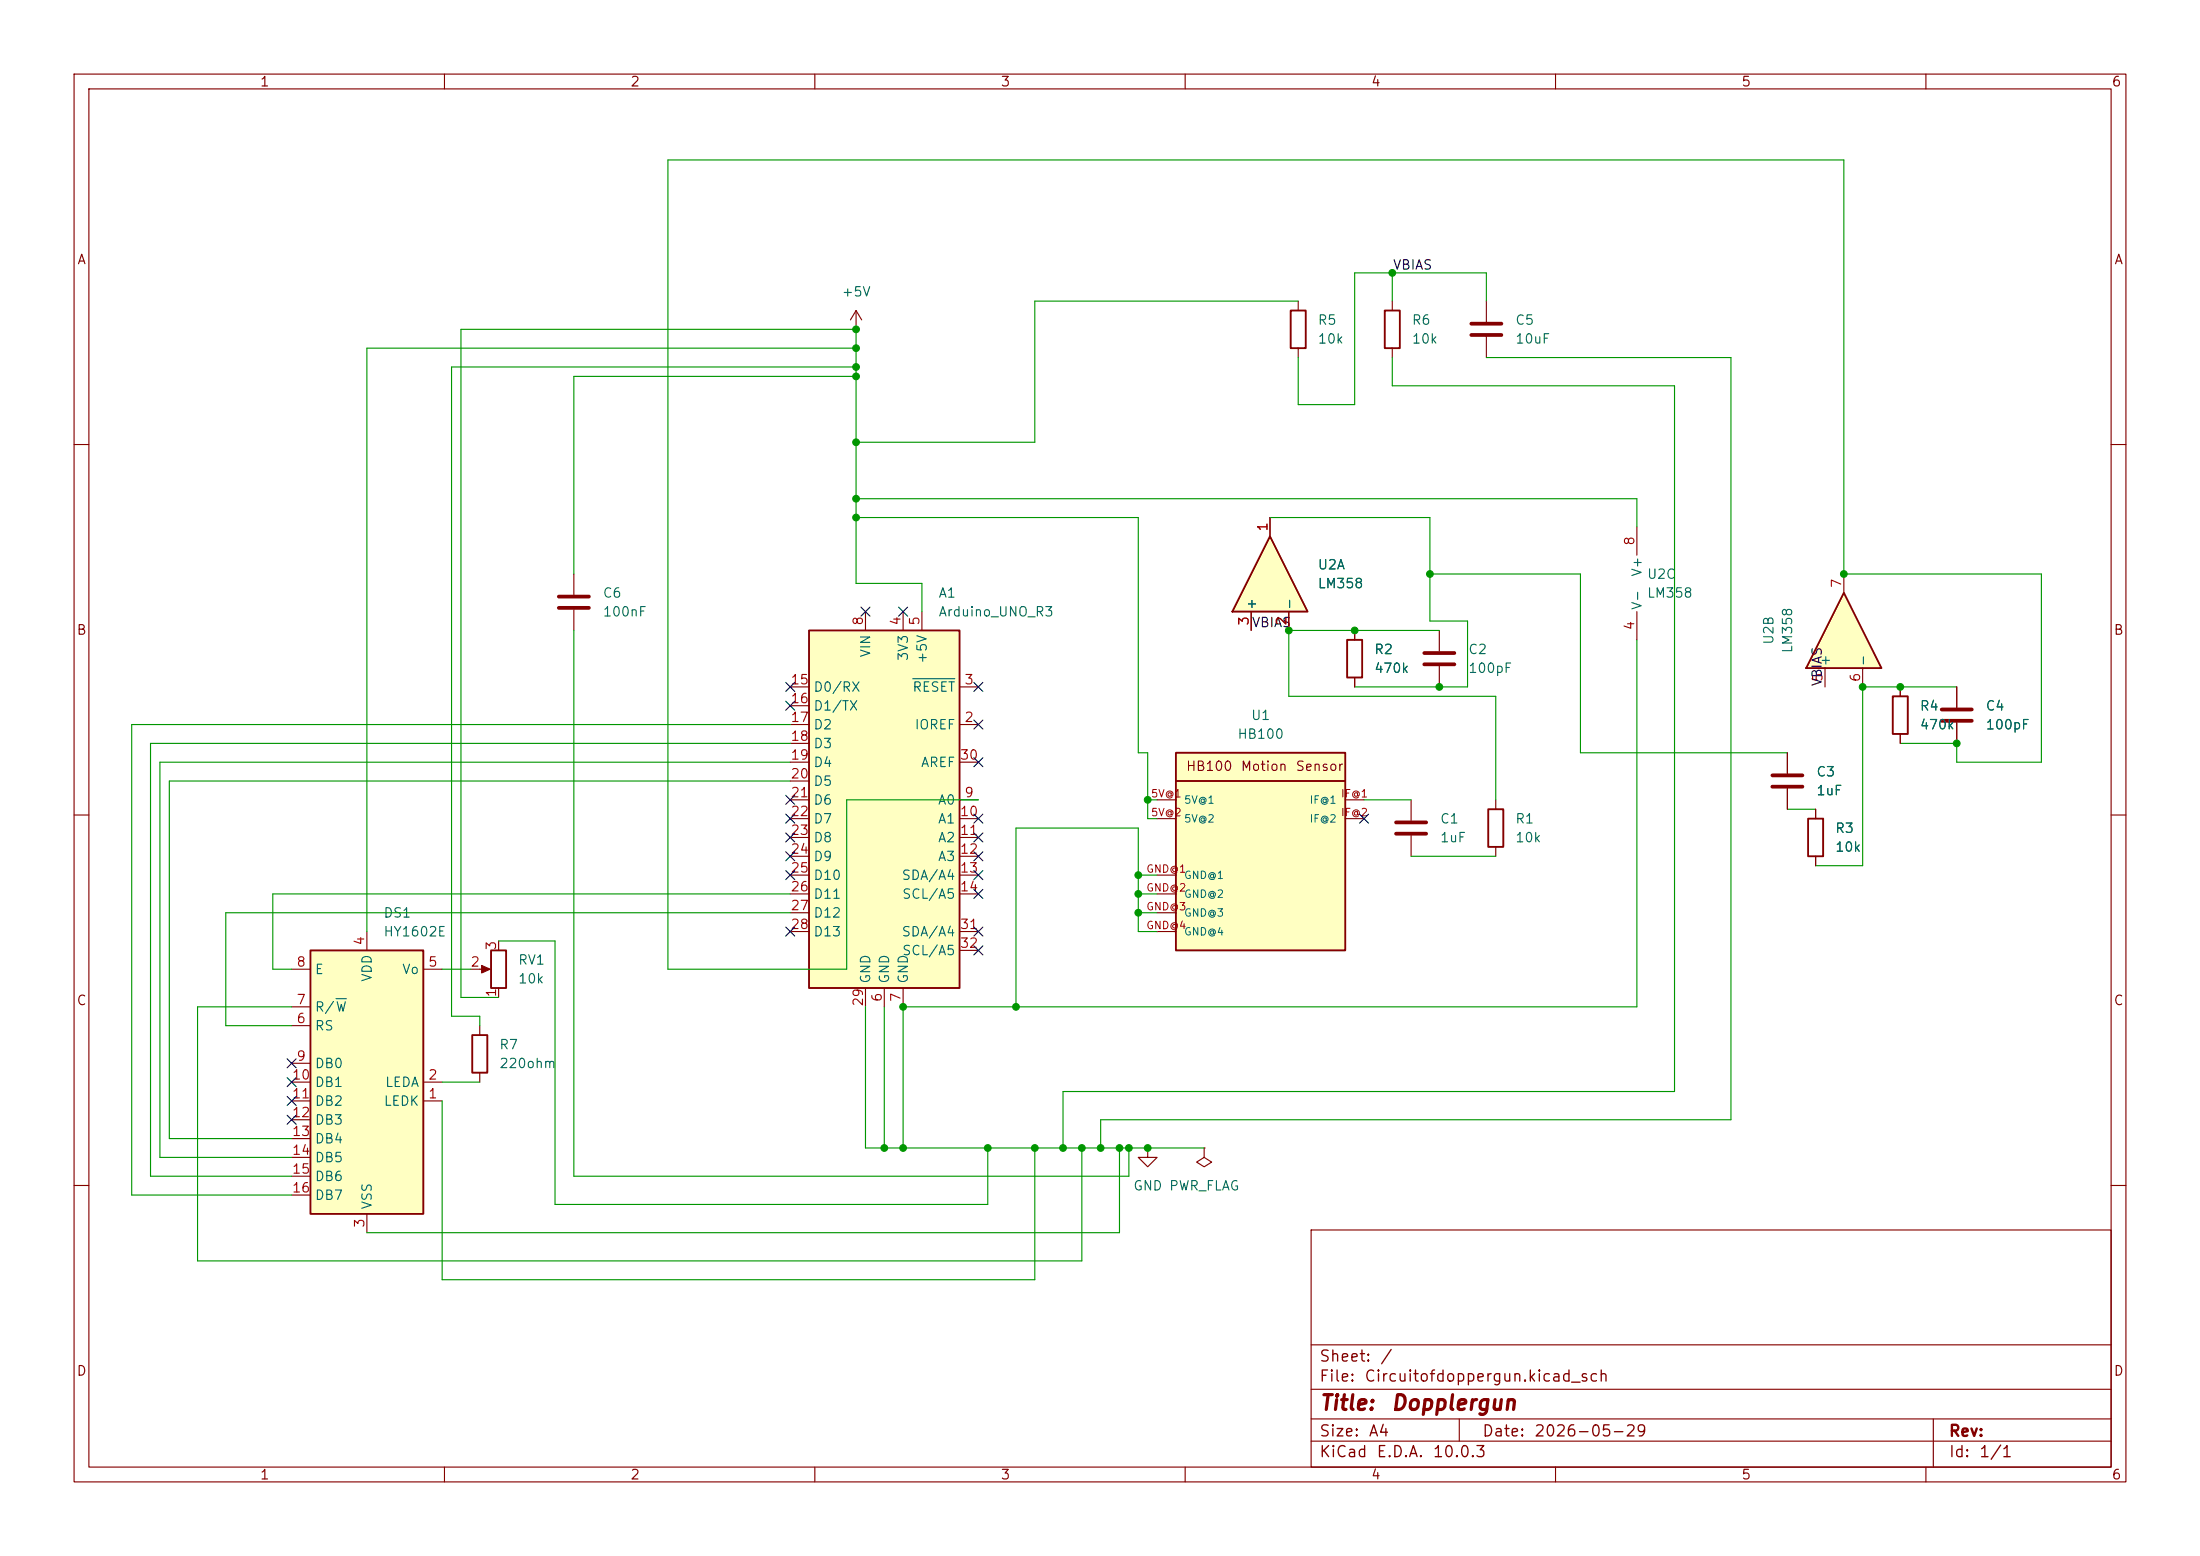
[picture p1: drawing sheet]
<svg xmlns="http://www.w3.org/2000/svg" width="297mm" height="210mm" viewBox="0 0 297 210" stroke-linecap="round" stroke-linejoin="round" font-family="sans-serif">
<g fill="none" stroke="#840000" stroke-width=".15">
<path d="M10 10h277v190h-277zM12 12h273v186h-273zM60 10v2M110 10v2M160 10v2M210 10v2M260 10v2M10 60h2M285 60h2M10 110h2M285 110h2M10 160h2"/>
<path d="M177 166h108v32h-108zM285 160h2M60 198v2M110 198v2M160 198v2M177 194.5h108M177 191.5h108M177 187.5h108M177 181.5h108M197 191.5v3M210 198v2M260 198v2"/>
<path d="M261 191.5v6.5"/>
</g>
<path d="M41.9 128.3h15.2v35.5h-15.2z" fill="#ffffc2"/>
<path d="M41.9 128.3h15.2v35.5h-15.2zM63.8 139.7h2v5.1h-2z" fill="none" stroke="#840000" stroke-width=".25"/>
<g fill="none" stroke="#840000" stroke-width=".15">
<path d="M39.4 130.8h2.5M39.4 138.4h2.5M39.4 135.9h2.5M49.5 125.7v2.6M57.1 130.8h2.6M64.8 138.4v1.3M39.4 148.6h2.5M39.4 146.1h2.5M39.4 143.5h2.5M39.4 151.1h2.5M39.4 153.7h2.5M39.4 156.2h2.5"/>
<path d="M39.4 158.8h2.5M57.1 148.6h2.6M57.1 146.1h2.6M64.8 144.8v1.3M39.4 161.3h2.5M49.5 163.8v2.6"/>
</g>
<path d="M45.3 134.8h1.4" fill="none" stroke="#006464" stroke-width=".15"/>
<path d="M158.7 101.6h22.9v26.7h-22.9z" fill="#ffffc2"/>
<path d="M174.2 41.9h2.1v5.1h-2.1zM186.9 41.9h2.1v5.1h-2.1zM158.7 101.6h22.9v26.7h-22.9zM158.7 105.4h22.9M200.9 109.2h2v5.1h-2zM66.3 128.3h2v5.1h-2z" fill="none" stroke="#840000" stroke-width=".25"/>
<g fill="none" stroke="#840000" stroke-width=".15">
<path d="M175.3 40.6v1.3M175.3 47v1.3M188 40.6v1.3M188 47v1.3M200.7 40.6v2.8M200.7 45.5v2.8M194.3 85.1v2.8M194.3 89.9v2.8M156.2 108h2.5M156.2 110.5h2.5M156.2 118.1h2.5M181.6 108h2.5"/>
<path d="M181.6 110.5h2.5M190.5 108v2.7M190.5 112.8v2.8M201.9 108v1.2M201.9 114.3v1.3M63.5 130.8h2.3M67.3 127v1.3M67.3 133.4v1.2M156.2 120.7h2.5M156.2 123.2h2.5M156.2 125.7h2.5M162.6 154.9v1.3l1 .6-1 .7-1.1-.7 1.1-.6"/>
<path d="M162.6 154.9h.1"/>
</g>
<path d="M198.6 43.7h4.1M198.6 45.2h4.1M192.3 88.1h4M192.3 89.7h4M188.5 111h4M188.5 112.5h4" fill="none" stroke="#840000" stroke-width=".51"/>
<path d="M65 130.3l1.2 .5-1.2 .5z" fill="#840000" stroke="#840000" stroke-width=".15"/>
<path d="M171.4 72.4l5.1 10.2h-10.1z" fill="#ffffc2"/>
<path d="M171.4 72.4l5.1 10.2h-10.1z" fill="none" stroke="#840000" stroke-width=".25"/>
<path d="M171.4 69.9v2.5M168.9 82.6v2.5M174 82.6v2.5" fill="none" stroke="#840000" stroke-width=".15"/>
<path d="M248.9 80l5.1 10.2h-10.2z" fill="#ffffc2"/>
<path d="M181.9 86.4h2v5h-2zM248.9 80l5.1 10.2h-10.2zM255.5 94h2.1v5.1h-2.1zM244.1 110.5h2v5.1h-2z" fill="none" stroke="#840000" stroke-width=".25"/>
<g fill="none" stroke="#840000" stroke-width=".15">
<path d="M115.6 44.5h.1M115.6 41.9l-.8 1.3M115.6 41.9l.7 1.3M115.6 41.9v2.6M221 71.1v3.8M248.9 77.5v2.5M182.9 85.1v1.3M182.9 91.4v1.3M221 82.6v3.8M246.4 90.2v2.5M251.5 90.2v2.5M256.5 92.7v1.3"/>
<path d="M256.5 99.1v1.2M264.2 92.7v2.8M264.2 97.5v2.8M241.3 101.6v2.8M241.3 106.4v2.8M245.1 109.2v1.3M245.1 115.6v1.2M154.9 154.9v1.3h1.3l-1.3 1.3-1.2-1.3h1.2M154.9 154.9h.1"/>
</g>
<path d="M262.1 95.8h4.1M262.1 97.3h4.1M239.3 104.6h4M239.3 106.2h4" fill="none" stroke="#840000" stroke-width=".51"/>
<path d="M109.2 85.1h20.3v48.3h-20.3z" fill="#ffffc2"/>
<path d="M109.2 85.1h20.3v48.3h-20.3z" fill="none" stroke="#840000" stroke-width=".25"/>
<g fill="none" stroke="#840000" stroke-width=".15">
<path d="M77.5 77.5v2.8M171.4 69.9v2.5M77.5 82.3v2.8M106.7 97.8h2.5M106.7 92.7h2.5M106.7 95.3h2.5M116.8 82.6v2.5M121.9 82.6v2.5M124.5 82.6v2.5M129.5 97.8h2.6M129.5 92.7h2.6M168.9 82.6v2.5"/>
<path d="M174 82.6v2.5M182.9 85.1v1.3M182.9 91.4v1.3M256.5 92.7v1.3M256.5 99.1v1.2M264.2 92.7v2.8M264.2 97.5v2.8M106.7 108h2.5M106.7 110.5h2.5M106.7 113h2.5M106.7 115.6h2.5M106.7 118.1h2.5"/>
<path d="M106.7 100.3h2.5M106.7 102.9h2.5M106.7 105.4h2.5M129.5 108h2.6M129.5 110.5h2.6M129.5 113h2.6M129.5 115.6h2.6M129.5 118.1h2.6M129.5 102.9h2.6M241.3 101.6v2.8M241.3 106.4v2.8M245.1 109.2v1.3"/>
<path d="M245.1 115.6v1.2M106.7 120.7h2.5M106.7 123.2h2.5M106.7 125.7h2.5M116.8 133.4v2.5M119.4 133.4v2.5M121.9 133.4v2.5M129.5 120.7h2.6M129.5 125.7h2.6M129.5 128.3h2.6"/>
</g>
<path d="M123.2 91.6h5.7" fill="none" stroke="#006464" stroke-width=".15"/>
<path d="M75.4 80.5h4.1M75.4 82h4.1" fill="none" stroke="#840000" stroke-width=".51"/>
<g fill="none" stroke="#009600" stroke-width=".15">
<path d="M188 36.8v3.8M115.6 49.5h-54.6v87.7h3.8v1.2M115.6 47h-66.1v78.7M115.6 50.8h-38.1v26.7M175.3 40.6h-35.6v19.1h-24.1M188 48.3v3.8h38.1v95.2h-82.6v7.6M200.7 40.6v-3.8h-17.8v17.8h-7.6v-6.3M200.7 48.3h33v102.8h-85.1v3.8M115.6 69.9h38.1v31.7h1.2v8.9h1.3M115.6 67.3h105.4v3.8M171.4 69.9h21.6v13.9h5.1v8.9h-15.2M193 77.5h20.4v24.1h27.9"/>
<path d="M77.5 85.1v73.7h74.9v-3.9M106.7 97.8h-88.9v63.5h21.6M124.5 82.6v-3.9h-8.9v-34.2h-53.4v90.1h5.1M194.3 85.1h-20.3v8.9h27.9v14M221 86.4v49.5h-99.1v19M264.2 92.7h-12.7v24.1h-6.4M106.7 102.9h-85.1v53.3h17.8M106.7 100.3h-86.4v58.5h19.1M106.7 105.4h-83.8v48.3h16.5M153.7 118.1h2.5M154.9 108h1.3M184.1 108h6.4"/>
<path d="M190.5 115.6h11.4M241.3 109.2h3.8M256.5 100.3h7.7v2.6h11.4v-25.4h-26.7v-55.9h-158.7v109.2h24.1v-22.8h17.8M39.4 135.9h-12.7v34.3h119.3v-15.3M59.7 130.8h3.8M67.3 127h7.6v35.6h58.4v-7.7M106.7 123.2h-76.2v15.2h8.9M106.7 120.7h-69.9v10.1h2.6M116.8 135.9v19h45.8M119.4 135.9v19M153.7 123.2h2.5M153.7 120.7h2.5"/>
<path d="M156.2 125.7h-2.5v-13.9h-16.5v24.1M59.7 148.6v24.1h80v-17.8M59.7 146.1h5.1M151.1 154.9v11.5h-101.6"/>
</g>
<g fill="none" stroke="#000084" stroke-width=".15">
<path d="M106.1 92.1l1.2 1.2M106.1 94.6l1.2 1.3M107.3 92.1l-1.2 1.2M107.3 94.6l-1.2 1.3M116.2 81.9l1.2 1.3M117.4 81.9l-1.2 1.3M121.3 81.9l1.2 1.3M122.5 81.9l-1.2 1.3M131.5 92.1l1.2 1.2M131.5 97.2l1.2 1.2M132.7 92.1l-1.2 1.2M132.7 97.2l-1.2 1.2"/>
<path d="M106.1 117.5l1.2 1.2M106.1 107.3l1.2 1.3M106.1 109.9l1.2 1.2M106.1 115l1.2 1.2M106.1 112.4l1.2 1.2M107.3 117.5l-1.2 1.2M107.3 107.3l-1.2 1.3M107.3 109.9l-1.2 1.2M107.3 115l-1.2 1.2M107.3 112.4l-1.2 1.2M131.5 112.4l1.2 1.2M131.5 115l1.2 1.2"/>
<path d="M131.5 117.5l1.2 1.2M131.5 109.9l1.2 1.2M131.5 102.3l1.2 1.2M132.7 112.4l-1.2 1.2M132.7 115l-1.2 1.2M132.7 117.5l-1.2 1.2M132.7 109.9l-1.2 1.2M132.7 102.3l-1.2 1.2M183.5 109.9l1.3 1.2M184.8 109.9l-1.3 1.2M106.1 125.1l1.2 1.2M107.3 125.1l-1.2 1.2"/>
<path d="M131.5 127.7l1.2 1.2M131.5 125.1l1.2 1.2M131.5 120l1.2 1.3M132.7 127.7l-1.2 1.2M132.7 125.1l-1.2 1.2M132.7 120l-1.2 1.3M38.8 142.9l1.2 1.2M38.8 145.4l1.2 1.3M38.8 148l1.2 1.2M38.8 150.5l1.2 1.2M40 142.9l-1.2 1.2M40 145.4l-1.2 1.3"/>
<path d="M40 148l-1.2 1.2M40 150.5l-1.2 1.2"/>
</g>
<g fill="#009600" stroke="#009600" stroke-width=".14">
<circle cx="153.7" cy="123.2" r=".46"/>
<circle cx="153.7" cy="118.1" r=".46"/>
<circle cx="153.7" cy="120.7" r=".46"/>
<circle cx="154.9" cy="108" r=".46"/>
<circle cx="188" cy="36.8" r=".46"/>
<circle cx="182.9" cy="85.1" r=".46"/>
<circle cx="174" cy="85.1" r=".46"/>
<circle cx="194.3" cy="92.7" r=".46"/>
<circle cx="193" cy="77.5" r=".46"/>
<circle cx="264.2" cy="100.3" r=".46"/>
<circle cx="256.5" cy="92.7" r=".46"/>
<circle cx="251.5" cy="92.7" r=".46"/>
<circle cx="248.9" cy="77.5" r=".46"/>
<circle cx="152.4" cy="154.9" r=".46"/>
<circle cx="154.9" cy="154.9" r=".46"/>
<circle cx="148.6" cy="154.9" r=".46"/>
<circle cx="151.1" cy="154.9" r=".46"/>
<circle cx="146" cy="154.9" r=".46"/>
<circle cx="143.5" cy="154.9" r=".46"/>
<circle cx="139.7" cy="154.9" r=".46"/>
<circle cx="121.9" cy="154.9" r=".46"/>
<circle cx="133.3" cy="154.9" r=".46"/>
<circle cx="119.4" cy="154.9" r=".46"/>
<circle cx="121.9" cy="135.9" r=".46"/>
<circle cx="137.2" cy="135.9" r=".46"/>
<circle cx="115.6" cy="67.3" r=".46"/>
<circle cx="115.6" cy="69.9" r=".46"/>
<circle cx="115.6" cy="50.8" r=".46"/>
<circle cx="115.6" cy="59.7" r=".46"/>
<circle cx="115.6" cy="47" r=".46"/>
<circle cx="115.6" cy="49.5" r=".46"/>
<circle cx="115.6" cy="44.5" r=".46"/>
</g>
<g font-size="2" fill="#840000">
<text x="178" y="190.8">Title:</text>
<text x="187.7" y="190.8">Dopplergun</text>
</g>
<g font-size="1.5" fill="#840000">
<text x="178" y="184.2">Sheet:</text>
<text x="186.2" y="184.2">/</text>
<text x="178" y="186.9">File:</text>
<text x="184.1" y="186.9">Circuitofdoppergun.kicad_sch</text>
<text x="178" y="197.1">KiCad</text>
<text x="178" y="194.3">Size:</text>
<text x="184.7" y="194.3">A4</text>
<text x="185.7" y="197.1">E.D.A.</text>
<text x="193.3" y="197.1">10.0.3</text>
<text x="200" y="194.3">Date:</text>
<text x="207" y="194.3">2026-05-29</text>
<text x="263" y="194.3">Rev:</text>
<text x="263" y="197.1">Id:</text>
<text x="267.1" y="197.1">1/1</text>
</g>
<g font-size="1.3" fill="#840000">
<text x="35" y="12">1</text>
<text x="85" y="12">2</text>
<text x="135" y="12">3</text>
<text x="185" y="12">4</text>
<text x="235" y="12">5</text>
<text x="285" y="12">6</text>
<text x="10.3" y="36">A</text>
<text x="285.3" y="36">A</text>
<text x="10.3" y="86">B</text>
<text x="285.3" y="86">B</text>
<text x="160" y="104.4">HB100</text>
<text x="167.4" y="104.4">Motion</text>
<text x="174.8" y="104.4">Sensor</text>
<text x="10.3" y="136">C</text>
<text x="285.3" y="136">C</text>
<text x="10.3" y="186">D</text>
<text x="285.3" y="186">D</text>
<text x="35" y="200">1</text>
<text x="85" y="200">2</text>
<text x="135" y="200">3</text>
<text x="185" y="200">4</text>
<text x="235" y="200">5</text>
<text x="285" y="200">6</text>
</g>
<g font-size="1.3" fill="#006464">
<text x="113.5" y="40.3">+5V</text>
<text x="177.8" y="44.2">R5</text>
<text x="177.8" y="46.7">10k</text>
<text x="190.5" y="44.2">R6</text>
<text x="190.5" y="46.7">10k</text>
<text x="204.5" y="44.2">C5</text>
<text x="204.5" y="46.7">10uF</text>
<text x="177.8" y="77.2">U2A</text>
<text x="222" y="77.9" transform="rotate(-90 222 77.9)">V+</text>
<text x="81.3" y="81">C6</text>
<text x="81.3" y="83.5">100nF</text>
<text x="126.6" y="81">A1</text>
<text x="126.6" y="83.5">Arduino_UNO_R3</text>
<text x="169.9" y="82.4" transform="rotate(-90 169.9 82.4)">+</text>
<text x="175" y="82.4" transform="rotate(-90 175 82.4)">-</text>
<text x="177.8" y="79.7">LM358</text>
<text x="222" y="82.4" transform="rotate(-90 222 82.4)">V-</text>
<text x="222.3" y="78.4">U2C</text>
<text x="222.3" y="81">LM358</text>
<text x="117.8" y="88.8" transform="rotate(-90 117.8 88.8)">VIN</text>
<text x="122.9" y="89.3" transform="rotate(-90 122.9 89.3)">3V3</text>
<text x="125.4" y="89.7" transform="rotate(-90 125.4 89.7)">+5V</text>
<text x="185.4" y="88.6">R2</text>
<text x="198.1" y="88.6">C2</text>
<text x="239.7" y="87.1" transform="rotate(-90 239.7 87.1)">U2B</text>
<text x="242.3" y="88.2" transform="rotate(-90 242.3 88.2)">LM358</text>
<text x="109.7" y="93.7">D0/RX</text>
<text x="123.1" y="93.7">RESET</text>
<text x="185.4" y="91.1">470k</text>
<text x="198.1" y="91.1">100pF</text>
<text x="247.4" y="90" transform="rotate(-90 247.4 90)">+</text>
<text x="252.4" y="90" transform="rotate(-90 252.4 90)">-</text>
<text x="109.7" y="96.2">D1/TX</text>
<text x="109.7" y="98.8">D2</text>
<text x="109.7" y="101.3">D3</text>
<text x="123.4" y="98.8">IOREF</text>
<text x="167" y="100">HB100</text>
<text x="168.8" y="97.5">U1</text>
<text x="259.1" y="96.2">R4</text>
<text x="259.1" y="98.8">470k</text>
<text x="268" y="96.2">C4</text>
<text x="268" y="98.8">100pF</text>
<text x="109.7" y="103.8">D4</text>
<text x="109.7" y="106.4">D5</text>
<text x="124.2" y="103.8">AREF</text>
<text x="245.1" y="105.1">C3</text>
<text x="245.1" y="107.7">1uF</text>
<text x="109.7" y="108.9">D6</text>
<text x="109.7" y="111.5">D7</text>
<text x="126.5" y="108.9">A0</text>
<text x="126.5" y="111.5">A1</text>
<text x="194.3" y="111.5">C1</text>
<text x="204.5" y="111.5">R1</text>
<text x="247.7" y="112.7">R3</text>
<text x="109.7" y="114">D8</text>
<text x="109.7" y="116.5">D9</text>
<text x="109.7" y="119.1">D10</text>
<text x="121.6" y="119.1">SDA/A4</text>
<text x="126.5" y="114">A2</text>
<text x="126.5" y="116.5">A3</text>
<text x="194.3" y="114">1uF</text>
<text x="204.5" y="114">10k</text>
<text x="247.7" y="115.3">10k</text>
<text x="51.7" y="124.2">DS1</text>
<text x="109.7" y="121.6">D11</text>
<text x="109.7" y="124.2">D12</text>
<text x="121.7" y="121.6">SCL/A5</text>
<text x="42.4" y="131.8">E</text>
<text x="51.7" y="126.7">HY1602E</text>
<text x="54.2" y="131.8">Vo</text>
<text x="69.9" y="130.5">RV1</text>
<text x="109.7" y="126.7">D13</text>
<text x="121.6" y="126.7">SDA/A4</text>
<text x="121.7" y="129.2">SCL/A5</text>
<text x="42.4" y="136.9">R/W</text>
<text x="50.5" y="132.6" transform="rotate(-90 50.5 132.6)">VDD</text>
<text x="69.9" y="133.1">10k</text>
<text x="117.8" y="132.8" transform="rotate(-90 117.8 132.8)">GND</text>
<text x="120.4" y="132.8" transform="rotate(-90 120.4 132.8)">GND</text>
<text x="122.9" y="132.8" transform="rotate(-90 122.9 132.8)">GND</text>
<text x="42.4" y="139.4">RS</text>
<text x="67.3" y="141.9">R7</text>
<text x="42.4" y="144.5">DB0</text>
<text x="42.4" y="147">DB1</text>
<text x="42.4" y="149.6">DB2</text>
<text x="51.7" y="149.6">LEDK</text>
<text x="51.9" y="147">LEDA</text>
<text x="67.3" y="144.5">220ohm</text>
<text x="42.4" y="152.1">DB3</text>
<text x="42.4" y="154.6">DB4</text>
<text x="42.4" y="157.2">DB5</text>
<text x="42.4" y="159.7">DB6</text>
<text x="152.9" y="161">GND PWR_FLAG</text>
<text x="42.4" y="162.3">DB7</text>
<text x="50.5" y="163.3" transform="rotate(-90 50.5 163.3)">VSS</text>
</g>
<g font-size="1.3" fill="#0f0f0f">
<text x="188" y="36.7">VBIAS</text>
<text x="168.9" y="85">VBIAS</text>
<text x="246.3" y="92.7" transform="rotate(-90 246.3 92.7)">VBIAS</text>
</g>
<g font-size="1.3" fill="#a90000">
<text x="171.4" y="71.8" transform="rotate(-90 171.4 71.8)">1</text>
<text x="221" y="73.7" transform="rotate(-90 221 73.7)">8</text>
<text x="248.9" y="79.4" transform="rotate(-90 248.9 79.4)">7</text>
<text x="116.8" y="84.5" transform="rotate(-90 116.8 84.5)">8</text>
<text x="121.9" y="84.5" transform="rotate(-90 121.9 84.5)">4</text>
<text x="124.4" y="84.5" transform="rotate(-90 124.4 84.5)">5</text>
<text x="168.9" y="84.5" transform="rotate(-90 168.9 84.5)">3</text>
<text x="174" y="84.5" transform="rotate(-90 174 84.5)">2</text>
<text x="221" y="85.2" transform="rotate(-90 221 85.2)">4</text>
<text x="106.6" y="92.7">15</text>
<text x="106.6" y="95.2">16</text>
<text x="130.1" y="92.7">3</text>
<text x="246.4" y="92.1" transform="rotate(-90 246.4 92.1)">5</text>
<text x="251.4" y="92.1" transform="rotate(-90 251.4 92.1)">6</text>
<text x="106.6" y="97.8">17</text>
<text x="106.6" y="100.3">18</text>
<text x="130.1" y="97.8">2</text>
<text x="106.6" y="102.8">19</text>
<text x="106.6" y="105.4">20</text>
<text x="106.6" y="107.9">21</text>
<text x="129.5" y="102.8">30</text>
<text x="130.1" y="107.9">9</text>
<text x="106.6" y="110.5">22</text>
<text x="106.6" y="113">23</text>
<text x="129.5" y="110.5">10</text>
<text x="129.5" y="113">11</text>
<text x="106.6" y="115.5">24</text>
<text x="106.6" y="118.1">25</text>
<text x="129.5" y="115.5">12</text>
<text x="129.5" y="118.1">13</text>
<text x="106.6" y="120.6">26</text>
<text x="106.6" y="123.2">27</text>
<text x="106.6" y="125.7">28</text>
<text x="129.5" y="120.6">14</text>
<text x="129.5" y="125.7">31</text>
<text x="39.9" y="130.8">8</text>
<text x="49.5" y="127.7" transform="rotate(-90 49.5 127.7)">4</text>
<text x="57.7" y="130.8">5</text>
<text x="63.4" y="130.8">2</text>
<text x="67.3" y="128.3" transform="rotate(-90 67.3 128.3)">3</text>
<text x="129.5" y="128.2">32</text>
<text x="39.9" y="135.9">7</text>
<text x="67.3" y="134.7" transform="rotate(-90 67.3 134.7)">1</text>
<text x="116.8" y="135.9" transform="rotate(-90 116.8 135.9)">29</text>
<text x="119.4" y="135.3" transform="rotate(-90 119.4 135.3)">6</text>
<text x="121.9" y="135.3" transform="rotate(-90 121.9 135.3)">7</text>
<text x="39.9" y="138.4">6</text>
<text x="39.9" y="143.5">9</text>
<text x="39.3" y="146">10</text>
<text x="39.3" y="148.6">11</text>
<text x="57.7" y="148.6">1</text>
<text x="57.7" y="146">2</text>
<text x="39.3" y="151.1">12</text>
<text x="39.3" y="153.6">13</text>
<text x="39.3" y="156.2">14</text>
<text x="39.3" y="158.7">15</text>
<text x="39.3" y="161.3">16</text>
<text x="49.5" y="165.8" transform="rotate(-90 49.5 165.8)">3</text>
</g>
<g font-size="1" fill="#a90000">
<text x="155.3" y="107.9">5V@1</text>
<text x="180.9" y="107.9">IF@1</text>
<text x="155.3" y="110.4">5V@2</text>
<text x="180.9" y="110.4">IF@2</text>
<text x="154.7" y="118">GND@1</text>
<text x="154.7" y="120.6">GND@2</text>
<text x="154.7" y="123.1">GND@3</text>
<text x="154.7" y="125.7">GND@4</text>
</g>
<g font-size="1" fill="#006464">
<text x="159.8" y="108.7">5V@1</text>
<text x="159.8" y="111.3">5V@2</text>
<text x="176.7" y="108.7">IF@1</text>
<text x="176.7" y="111.3">IF@2</text>
<text x="159.8" y="118.9">GND@1</text>
<text x="159.8" y="121.4">GND@2</text>
<text x="159.8" y="124">GND@3</text>
<text x="159.8" y="126.5">GND@4</text>
</g>
</svg>
